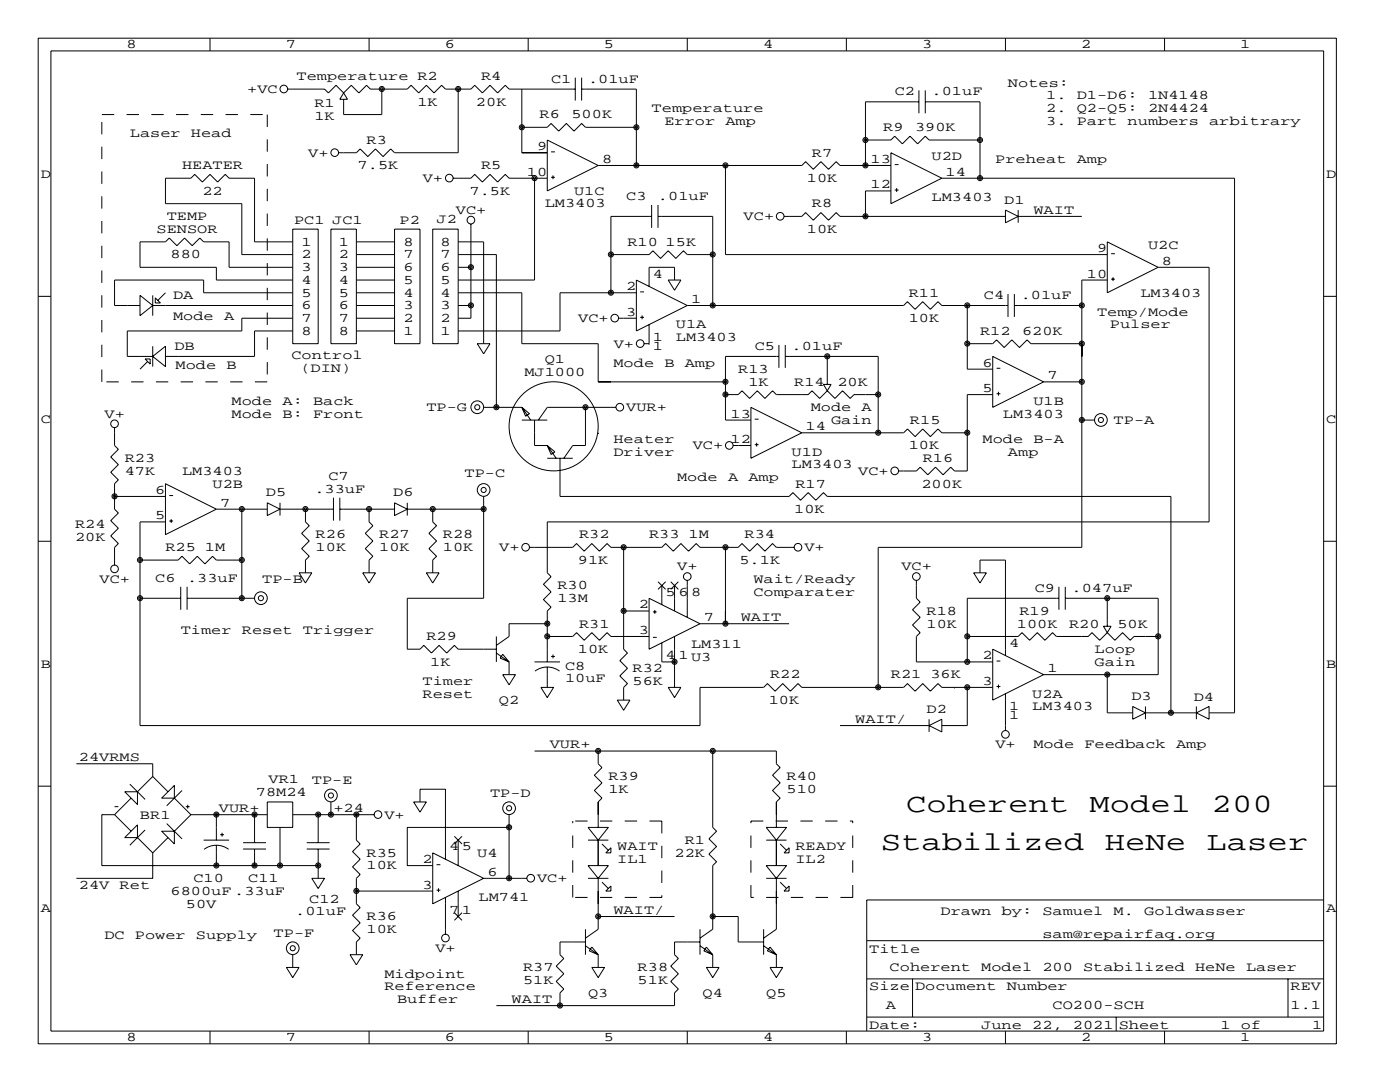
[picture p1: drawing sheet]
<svg xmlns="http://www.w3.org/2000/svg" width="279mm" height="216mm" viewBox="0 0 279 216" stroke-linecap="round" stroke-linejoin="round" font-family="sans-serif">
<g fill="none" stroke="#000" stroke-width=".2">
<path d="M7.6 7.6h259.1v200.7h-259.1zM10.2 10.2h254v195.5h-254zM41.9 7.6v2.6M57.4 17.8h7.4l.7 .7 1.6-1.5 1.5 1.5M68.6 18.5l.7 1.3h-1.5zM73.7 7.6v2.6M76.2 17.8v5.1h-7.6v-3.1M91.4 17.8h.1M91.4 17.8v12.7h-12.7l-.7-.8-1.5 1.5-1.6-1.5-1.5 1.5-1.5-1.5-.8 .8h-3.5M104.1 17.8v12.7h5.1M105.4 7.6v2.6M114.8 17.8h-13.2l-.8-.8-1.5 1.5-1.5-1.5-1.5 1.5-1.6-1.5-.7 .8h-5.1l-.8-.8-1.5 1.5-1.5-1.5-1.5 1.5-1.6-1.5-.7 .8h-7.4l-.7-.8-1.6 1.5-1.5-1.5-1.5 1.5"/>
<path d="M114.8 15.5v4.6M116.1 17.8h10.9v15.2M116.1 15.5v4.6M137.2 7.6v2.6M168.9 7.6v2.6M183.4 18v4.6M184.7 18v4.6M200.7 7.6v2.6M232.4 7.6v2.6M90.4 35.6h3.6l.7-.8 1.6 1.5 1.5-1.5 1.5 1.5 1.5-1.5 .8 .8h7.6M104.1 25.4h5.1l.8-.8 1.5 1.6 1.5-1.6 1.6 1.6 1.5-1.6 .7 .8h10.2M106.7 35.6v20.3h-15.3"/>
<path d="M109.2 27.9l10.2 5.1-10.2 5.1zM110 35.4h.7M110 30.3h.7M110.4 35v.8M119.4 33h40.6l.8-.7 1.5 1.5 1.5-1.5 1.6 1.5 1.5-1.5 .7 .7h10.2M144.8 33v17.8h76.2M172.7 27.9h5.1l.8-.7 1.5 1.5 1.5-1.5 1.5 1.5 1.6-1.5 .7 .7h10.2M177.8 30.5l10.2 5.1-10.2 5zM177.8 38.1h-5.1v5.1M178.6 37.9h.7M178.6 32.8h.7M178.9 37.5v.8"/>
<path d="M183.4 20.3h-10.7v12.7M184.7 20.3h10.9v15.3M188 35.6h58.4v106.6h-5.1M7.6 59.1h2.6M27.9 58.9l2.6 2.1-2.6 2zM30.5 58.9v4.1M31 59.4l1 1.1h-1zM33 58.4l-1.5 1.5M58.4 58.4h-17.8v-2.5h-17.7v5.1h5M58.4 53.3h-12.7v-5h-5.1l-.7-.8-1.5 1.5-1.6-1.5-1.5 1.5-1.5-1.5-.8 .8h-5.1v5h15.3v2.6h15.2M58.4 45.7h5.1v22.9h-5.1zM58.4 48.3h-7.6v-12.7h-5.1l-.7-.8-1.6 1.5-1.5-1.5-1.5 1.5-1.5-1.5-.8 .8h-5.1v5h15.3v10.2h10.1"/>
<path d="M66 45.7h5.1v22.9h-5.1zM71.1 55.9h7.6M71.1 50.8h7.6M71.1 53.3h7.6M71.1 58.4h7.6M71.1 48.3h7.6M78.7 45.7h5.1v22.9h-5.1zM86.4 45.7h5v22.9h-5zM91.4 58.4h12.7v10.2h15.3v7.6h25.4M91.4 50.8h7.7v30.5M91.4 53.3h2.6M91.4 48.3h5.1v20.3"/>
<path d="M94 44.7v18.8h-2.6M121.9 50.8h7.6l.8-.8 1.5 1.6 1.5-1.6 1.6 1.6 1.5-1.6 .8 .8h5M127 55.9l10.2 5.1-10.2 5zM127 58.4h-15.2v7.6h-20.4M127.8 58.2h.7M130 43.2h-8.1v15.2M130 40.9v4.6M131.3 43.2h10.9v17.8M131.3 40.9v4.6M133.3 55.9h2.6l-1.3 2zM134.6 55.9v-2.6h-5.1v3.8M156.5 43.2h3.5l.8-.8 1.5 1.5 1.5-1.5 1.6 1.5 1.5-1.5 .7 .8h33.1"/>
<path d="M172.7 43.2h.1M200.7 41.9l2.5 1.3-2.5 1.2zM201.2 58.7v4.5M202.4 58.7v4.5M203.2 41.9v2.5M203.2 43.2h12.7M221 48.3l10.1 5-10.1 5.1zM221 55.9h-5.1v53.3h-40.6v28M221.7 55.7h.8M221.7 50.6h.8M222.1 55.3v.8M231.1 53.3h10.2v50.8h-132.1v10.2l.8 .8-1.5 1.5 1.5 1.5-1.5 1.5 1.5 1.6-.8 .7v10.2"/>
<path d="M264.2 59.1h2.5M29 71.6h1v1zM29.5 72.1l-1.6 1.6M30.5 61h27.9M30.5 69.1v4.1M30.5 71.1l2.5-2v4.1zM58.4 63.5h-10.1v2.5h-22.9v5.1h5.1M58.4 66h-7.6v5.1h-17.8M71.1 61h7.6M71.1 63.5h7.6M71.1 66h7.6M91.4 61h2.6"/>
<path d="M95.2 68.6h2.6l-1.3 2zM123.4 63.5h3.6M127.8 63.3h.7M128.1 62.9v.8M128.5 68.6h1M129.5 68.6h.1M129.5 64.8v3.8M137.2 61h43.1l.8-.8 1.5 1.5 1.5-1.5 1.6 1.5 1.5-1.5 .8 .8h13.2M144.8 78.7h.1M155.4 71.1h-10.6v12.7h5.1M155.4 68.8v4.6M156.7 71.1h18.6v15.3"/>
<path d="M156.7 68.8v4.6M164.3 76.7h1.6l-.8 1.3zM165.1 78l-1.5 1.5-1.5-1.5-.8 .7h-6.4l-.7-.7-1.5 1.5-1.6-1.5-1.5 1.5-1.5-1.5-.8 .7h-2.5M165.1 78l1.5 1.5 1.5-1.5 1.6 1.5 .7-.8h4.9M165.1 71.1v5.6M193 61h.1M193 68.6h5.1l.8-.8 1.5 1.5 1.5-1.5 1.6 1.5 1.5-1.5 .7 .8h10.2M193 61v12.7h5.1M198.1 78.7h-5.1v15.3h-2.5l-.8-.8-1.5 1.5-1.5-1.5-1.5 1.5-1.6-1.5-.7 .8h-3.6M198.1 71.1l10.2 5.1-10.2 5.1zM198.9 78.6h.7M198.9 73.5h.7"/>
<path d="M199.3 78.2v.7M202.4 61h13.5M208.3 76.2h7.6M215.9 61h.1M22.9 85.3v3.6l.7 .8-1.5 1.5 1.5 1.5-1.5 1.5 1.5 1.6-.7 .7v5.1l.7 .8-1.5 1.5 1.5 1.5-1.5 1.5 1.5 1.6-.7 .7v3.6M22.9 99.1h10.1M33 96.5l10.2 5.1-10.2 5.1zM33.8 98.9h.7M66.5 99.3v4.6M67.8 99.3v4.6M96.5 81.3h7.6M96.5 99.1v20.3h-15.2v10.1h2.5l.8-.7 1.5 1.5 1.5-1.5 1.6 1.5 1.5-1.5 .7 .7h7.7"/>
<path d="M104.1 83.8h5.1M104.1 81.3l1.8 2.5M104.1 81.3l1.6 1.2-.8 .6zM106.7 83.8v5.1h2.5M109.2 91.4h5.1M109.2 88.9l1.8 2.5M109.2 88.9l1.5 1.3-.7 .5zM111.8 91.4v7.7h45.7l.7-.8 1.6 1.5 1.5-1.5 1.5 1.5 1.5-1.5 .8 .8h68.6v43.1M116.8 81.3v7.6h-2.5l-1.8 2.5M119.4 86.4h.1M122.9 81.3h-13.7l-1.8 2.5M146.3 88.9h3.6"/>
<path d="M149.9 81.3l10.1 5.1-10.1 5zM150.6 88.7h.8M150.6 83.6h.8M151 88.3v.8M160 86.4h20.3l.8-.8 1.5 1.5 1.5-1.5 1.6 1.5 1.5-1.5 .8 .8h5M215.9 83.8h2.5M7.6 108h2.6M27.9 119.4h8.2M27.9 111.8h7.7l.7-.8 1.5 1.5 1.6-1.5 1.5 1.5 1.5-1.5 .8 .8h5.1M33 104.1h-5.1v40.7h111.8v-7.6h12.7l.8-.8 1.5 1.5 1.5-1.5 1.5 1.5 1.6-1.5 .7 .8h20.3l.8-.8 1.5 1.5 1.5-1.5 1.6 1.5 1.5-1.5 .8 .8h10.1M33.8 104h.7M34.2 103.6v.7"/>
<path d="M36.1 117.1v4.6M37.3 119.4h13.5M37.3 117.1v4.6M43.2 101.6h10.1M48.3 101.6v17.8M53.3 100.3l2.6 1.3-2.6 1.3zM55.9 101.6h10.6M55.9 100.3v2.6M59.7 114.3h2.5l-1.2 2zM61 101.6v2.5l.7 .8-1.5 1.5 1.5 1.5-1.5 1.6 1.5 1.5-.7 .8v2.5M67.8 101.6h10.9M72.4 114.3h2.5l-1.2 2z"/>
<path d="M73.7 101.6v2.5l.7 .8-1.5 1.5 1.5 1.5-1.5 1.6 1.5 1.5-.7 .8v2.5M78.7 100.3l2.6 1.3-2.6 1.3zM81.3 101.6h15.2M81.3 100.3v2.6M85.1 114.3h2.5l-1.2 2zM86.4 101.6v2.5l.7 .8-1.5 1.5 1.5 1.5-1.5 1.6 1.5 1.5-.7 .8v2.5M96.5 101.6h.1M105.7 109.2h8.6l.8-.7 1.5 1.5 1.5-1.5 1.5 1.5 1.6-1.5 .7 .7h10.2l.7-.7 1.6 1.5 1.5-1.5 1.5 1.5 1.5-1.5 .8 .7h7.6l.8-.7 1.5 1.5 1.5-1.5 1.6 1.5 1.5-1.5 .7 .7h3.6M124.5 109.2v20.3l.7 .8-1.5 1.5 1.5 1.5-1.5 1.6 1.5 1.5-.7 .8v2.5M129.5 119.4l10.2 5.1-10.2 5zM131.3 116.1l1.5 1.5M132.1 116.8v3.8"/>
<path d="M132.8 116.1l-1.5 1.5M133.9 116.1l1.5 1.5M134.6 116.8v5.1M135.4 116.1l-1.5 1.5M137.2 115.8v7.4M144.8 109.2v15.3M182.9 115.8v3.6l.7 .7-1.5 1.6 1.5 1.5-1.5 1.5 1.5 1.5-.7 .8v5.1h15.2M194.3 114.3h2.5l-1.2 2zM195.6 114.3v-2.5h5.1v19M211.3 119.4h-18.3v12.7M211.3 117.1v4.6M212.6 119.4h18.5v15.2h-22.8"/>
<path d="M212.6 117.1v4.6M221 119.4v5.6M264.2 108h2.5M99.1 127v5.1M99.1 130.3l2.5 1.8M100.3 134.6h2.6l-1.3 2.1zM100.3 130.6l1.3 1.5-1.8-.8zM101.6 132.1v2.5M106.7 132.1h5.1M106.8 133.9a4.1 4.1 0 0 1 4.9 0M107.9 137.2h2.6l-1.3 2zM109.2 127h5.1l.8-.8 1.5 1.6 1.5-1.6 1.5 1.6 1.6-1.6 .7 .8h7.6"/>
<path d="M109.2 133.1v4.1M109.2 124.5h-7.6v2.5l-2.5 1.8M110 131h.7M110.4 130.6v.8M123.2 139.7h2.5l-1.2 2zM124.5 121.9h5M130.3 122.1h.8M130.3 127.2h.8M130.7 121.7v.8M132.1 128.3v3.8h2.5M133.3 137.2h2.6l-1.3 2zM134.6 127v10.2"/>
<path d="M139.7 124.5h17.8M190.5 137.2h.1M193 137.2v7.6h-5M198.1 129.5l10.2 5.1-10.2 5.1zM198.9 137h.7M198.9 131.9h.7M199.3 136.6v.8M200.7 138.4v7.4M220.2 125h1.5l-.7 1.2zM221 134.6v7.6h5.1M221 126.2l-1.5 1.6-1.6-1.6-.7 .8h-6.4l-.7-.8-1.6 1.6-1.5-1.6-1.5 1.6-1.5-1.6-.8 .8h-10.2M221 126.2l1.5 1.6 1.5-1.6 1.6 1.6 .7-.8h4.8"/>
<path d="M7.6 156.9h2.6M15.2 152.4h15.3v2.5M24.9 158h2.5v2.5zM25.9 156.5l3.1 3M26.2 159.3l-3.3 3.3M30.5 154.9l-3.1 3.1M30.5 154.9l3 3.1M34.8 156.7v2.6h-2.5zM34.8 159.3l3.3 3.3M36.3 157.7l-3 3.1M106.7 149.9h48.2v2.5l.8 .8-1.5 1.5 1.5 1.5-1.5 1.5 1.5 1.6-.8 .7v5.1M119.4 149.9v2.5l.7 .8-1.5 1.5 1.5 1.5-1.5 1.5 1.5 1.6-.7 .7v5.1"/>
<path d="M142.2 149.9v15.2l.8 .8-1.5 1.5 1.5 1.5-1.5 1.5 1.5 1.6-.8 .7v12.7l-2.5 1.8M167.6 144.8h17.8M185.4 144.8l2.6-1.3v2.5zM185.4 143.5v2.5M226.1 141l2.5 1.2-2.5 1.3zM228.6 141v2.5M228.6 142.2h10.2M238.8 142.2l2.5-1.2v2.5zM238.8 141v2.5M264.2 156.9h2.5M22.9 162.6l3.3 3.3M22.9 161h.7"/>
<path d="M22.9 162.6h-2.6v10.1h43.2M27.4 164.6v2.5h-2.5zM27.4 167.1l3.1 3.1M29 165.6l-3.1 3.1M30.5 170.2v5.1h-15.3M32.3 165.9h2.5v2.5zM33.3 164.3l3 3.1M33.5 167.1l-3 3.1M37.1 161h.7M37.5 160.6v.7M38.1 162.6l-3.3 3.3M38.1 162.6h15.2"/>
<path d="M40.6 167.6h5.1M40.7 169.5a4.1 4.1 0 0 1 4.9 0M43.2 162.6v5M43.2 168.7v4M43.9 166.5h.8M44.3 166.2v.7M48.5 169.4h4.6M48.5 168.1h4.6M50.8 162.6v5.5M50.8 169.4v3.3M53.3 160h5.1v5.1h-5.1zM55.9 165.1v7.6"/>
<path d="M58.4 162.6h16.3M61.2 169.4h4.6M61.2 168.1h4.6M62.2 175.3h2.6l-1.3 2zM63.5 162.6v5.5M63.5 169.4v5.9M66 160v2.6M71.1 162.6v5l.8 .8-1.5 1.5 1.5 1.5-1.5 1.6 1.5 1.5-.8 .8v5l.8 .8-1.5 1.5 1.5 1.5-1.5 1.6 1.5 1.5-.8 .8v2.5M71.1 177.8h15.3M82.5 160h2.6l-1.3 2.1zM83.8 160v-2.5h5.1v13.9M86.4 170.2l10.1 5.1-10.1 5z"/>
<path d="M87.1 177.6h.8M87.1 172.5h.8M87.5 177.2v.8M88.9 179.1v7.3M90.7 166.9l1.5 1.5M91.4 167.6v5.1M91.4 177.8v5.1M92.2 166.9l-1.5 1.5M96.5 175.3h8.7M101.6 165.1h-20.3v7.6h5.1M101.6 162.6v12.7M117.3 175.3h4.1"/>
<path d="M117.3 165.1h4.1l-2 2.5zM117.3 167.6h4.1M117.3 172.7h4.1l-2 2.6zM119.4 167.6v5.1M119.4 175.3v10.1l-2.6 1.8M120.1 176l1.3 1.3M120.1 168.4l1.3 1.3M121.9 169.2v1h-1zM121.9 176.8v1h-1zM152.9 175.3h4.1M152.9 165.1h4.1l-2.1 2.5zM152.9 167.6h4.1"/>
<path d="M152.9 172.7h4.1l-2.1 2.6zM154.9 175.3v10.1l-2.5 1.8M154.9 167.6v5.1M155.7 176l1.3 1.3M155.7 168.4l1.3 1.3M156.5 170.2l1-1v1zM157.5 176.8v1h-1zM264.2 179.6h-91.2v26.1M57.1 193h2.6l-1.3 2.1zM58.4 190.5v2.5M69.8 190.5h2.6l-1.3 2zM90.7 182.1l1.5 1.5"/>
<path d="M92.2 182.1l-1.5 1.5M116.8 188h-5v2.5l.7 .8-1.5 1.5 1.5 1.5-1.5 1.5 1.5 1.6-.7 .7v2.6M116.8 185.4v5.1M116.8 188.7l2.6 1.8M118.1 193h2.5l-1.2 2.1zM118.1 189l1.3 1.5-1.8-.8zM119.4 190.5v2.5M119.4 182.9h15.2M139.7 188h-5.1v2.5l.8 .8-1.5 1.5 1.5 1.5-1.5 1.5 1.5 1.6-.8 .7v2.6h-35.5M139.7 185.4v5.1M139.7 188.7l2.5 1.8M141 193h2.5l-1.3 2.1z"/>
<path d="M141 189l1.2 1.5-1.7-.8zM142.2 182.9h.1M142.2 182.9h5.1v5.1h5.1M142.2 190.5v2.5M152.4 185.4v5.1M152.4 188.7l2.5 1.8M153.7 193h2.5l-1.3 2.1zM153.7 189l1.2 1.5-1.7-.8zM154.9 190.5v2.5M173 195.3h91.2M173 187.7h91.2M182.1 195.3v7.6"/>
<path d="M257 195.3v7.6M41.9 205.7v2.6M73.7 205.7v2.6M105.4 205.7v2.6M137.2 205.7v2.6M168.9 205.7v2.6M173 202.9h91.2M200.7 205.7v2.6M222.8 202.9v2.8M232.4 205.7v2.6"/>
<circle cx="56.6" cy="17.8" r=".76"/>
<circle cx="76.2" cy="17.8" r=".51"/>
<circle cx="76.2" cy="17.8" r=".25"/>
<circle cx="91.4" cy="17.8" r=".51"/>
<circle cx="91.4" cy="17.8" r=".25"/>
<circle cx="66.8" cy="30.5" r=".76"/>
<circle cx="89.7" cy="35.5" r=".76"/>
<circle cx="104.1" cy="25.4" r=".51"/>
<circle cx="104.1" cy="25.4" r=".25"/>
<circle cx="106.7" cy="35.5" r=".51"/>
<circle cx="106.7" cy="35.5" r=".25"/>
<circle cx="127" cy="25.4" r=".51"/>
<circle cx="127" cy="33" r=".51"/>
<circle cx="127" cy="25.4" r=".25"/>
<circle cx="127" cy="33" r=".25"/>
<circle cx="144.8" cy="33" r=".51"/>
<circle cx="144.8" cy="33" r=".25"/>
<circle cx="172.7" cy="33" r=".51"/>
<circle cx="172.7" cy="27.9" r=".51"/>
<circle cx="172.7" cy="33" r=".25"/>
<circle cx="172.7" cy="27.9" r=".25"/>
<circle cx="195.6" cy="35.5" r=".51"/>
<circle cx="195.6" cy="27.9" r=".51"/>
<circle cx="195.6" cy="35.5" r=".25"/>
<circle cx="195.6" cy="27.9" r=".25"/>
<circle cx="94" cy="53.3" r=".51"/>
<circle cx="94" cy="43.9" r=".76"/>
<circle cx="94" cy="53.3" r=".25"/>
<circle cx="121.9" cy="50.8" r=".51"/>
<circle cx="121.9" cy="58.4" r=".51"/>
<circle cx="121.9" cy="50.8" r=".25"/>
<circle cx="121.9" cy="58.4" r=".25"/>
<circle cx="142.2" cy="50.8" r=".51"/>
<circle cx="142.2" cy="50.8" r=".25"/>
<circle cx="155.7" cy="43.2" r=".76"/>
<circle cx="172.7" cy="43.2" r=".51"/>
<circle cx="172.7" cy="43.2" r=".25"/>
<circle cx="94" cy="60.9" r=".51"/>
<circle cx="94" cy="60.9" r=".25"/>
<circle cx="122.7" cy="63.5" r=".76"/>
<circle cx="127.8" cy="68.6" r=".76"/>
<circle cx="142.2" cy="60.9" r=".51"/>
<circle cx="142.2" cy="60.9" r=".25"/>
<circle cx="144.8" cy="76.2" r=".51"/>
<circle cx="144.8" cy="78.7" r=".51"/>
<circle cx="144.8" cy="78.7" r=".25"/>
<circle cx="144.8" cy="76.2" r=".25"/>
<circle cx="165.1" cy="71.1" r=".51"/>
<circle cx="165.1" cy="71.1" r=".25"/>
<circle cx="175.3" cy="78.7" r=".51"/>
<circle cx="175.3" cy="78.7" r=".25"/>
<circle cx="193" cy="68.6" r=".51"/>
<circle cx="193" cy="60.9" r=".51"/>
<circle cx="193" cy="68.6" r=".25"/>
<circle cx="193" cy="60.9" r=".25"/>
<circle cx="215.9" cy="68.6" r=".51"/>
<circle cx="215.9" cy="76.2" r=".51"/>
<circle cx="215.9" cy="60.9" r=".51"/>
<circle cx="215.9" cy="76.2" r=".25"/>
<circle cx="215.9" cy="68.6" r=".25"/>
<circle cx="215.9" cy="60.9" r=".25"/>
<circle cx="22.9" cy="99" r=".51"/>
<circle cx="22.9" cy="84.6" r=".76"/>
<circle cx="22.9" cy="99" r=".25"/>
<circle cx="95.2" cy="81.3" r="1.27"/>
<circle cx="95.2" cy="81.3" r=".51"/>
<circle cx="96.5" cy="97.8" r="1.27"/>
<circle cx="96.5" cy="97.8" r=".51"/>
<circle cx="99.1" cy="81.3" r=".51"/>
<circle cx="99.1" cy="81.3" r=".25"/>
<circle cx="110.5" cy="85.1" r="8.9"/>
<circle cx="116.8" cy="81.3" r=".51"/>
<circle cx="116.8" cy="81.3" r=".25"/>
<circle cx="123.7" cy="81.3" r=".76"/>
<circle cx="145.5" cy="88.9" r=".76"/>
<circle cx="175.3" cy="86.3" r=".51"/>
<circle cx="175.3" cy="86.3" r=".25"/>
<circle cx="178.6" cy="94" r=".76"/>
<circle cx="193" cy="86.3" r=".51"/>
<circle cx="193" cy="86.3" r=".25"/>
<circle cx="215.9" cy="83.8" r=".51"/>
<circle cx="215.9" cy="83.8" r=".25"/>
<circle cx="219.7" cy="83.8" r=".51"/>
<circle cx="219.7" cy="83.8" r="1.27"/>
<circle cx="22.9" cy="113.5" r=".76"/>
<circle cx="27.9" cy="111.7" r=".51"/>
<circle cx="27.9" cy="119.4" r=".51"/>
<circle cx="27.9" cy="111.7" r=".25"/>
<circle cx="27.9" cy="119.4" r=".25"/>
<circle cx="48.3" cy="111.7" r=".51"/>
<circle cx="48.3" cy="119.4" r=".51"/>
<circle cx="48.3" cy="101.6" r=".51"/>
<circle cx="48.3" cy="111.7" r=".25"/>
<circle cx="48.3" cy="101.6" r=".25"/>
<circle cx="48.3" cy="119.4" r=".25"/>
<circle cx="52.1" cy="119.4" r="1.27"/>
<circle cx="52.1" cy="119.4" r=".51"/>
<circle cx="61" cy="101.6" r=".51"/>
<circle cx="61" cy="101.6" r=".25"/>
<circle cx="73.7" cy="101.6" r=".51"/>
<circle cx="73.7" cy="101.6" r=".25"/>
<circle cx="86.4" cy="101.6" r=".51"/>
<circle cx="86.4" cy="101.6" r=".25"/>
<circle cx="96.5" cy="101.6" r=".51"/>
<circle cx="96.5" cy="101.6" r=".25"/>
<circle cx="104.9" cy="109.2" r=".76"/>
<circle cx="124.5" cy="109.2" r=".51"/>
<circle cx="124.5" cy="109.2" r=".25"/>
<circle cx="137.2" cy="115" r=".76"/>
<circle cx="144.8" cy="109.2" r=".51"/>
<circle cx="144.8" cy="109.2" r=".25"/>
<circle cx="159.3" cy="109.2" r=".76"/>
<circle cx="182.9" cy="115" r=".76"/>
<circle cx="221" cy="119.4" r=".51"/>
<circle cx="221" cy="119.4" r=".25"/>
<circle cx="109.2" cy="127" r=".51"/>
<circle cx="109.2" cy="124.4" r=".51"/>
<circle cx="109.2" cy="124.4" r=".25"/>
<circle cx="109.2" cy="127" r=".25"/>
<circle cx="124.5" cy="121.9" r=".51"/>
<circle cx="124.5" cy="121.9" r=".25"/>
<circle cx="134.6" cy="132.1" r=".51"/>
<circle cx="134.6" cy="132.1" r=".25"/>
<circle cx="144.8" cy="124.4" r=".51"/>
<circle cx="144.8" cy="124.4" r=".25"/>
<circle cx="175.3" cy="137.1" r=".51"/>
<circle cx="175.3" cy="137.1" r=".25"/>
<circle cx="193" cy="127" r=".51"/>
<circle cx="193" cy="132.1" r=".51"/>
<circle cx="193" cy="137.1" r=".51"/>
<circle cx="193" cy="132.1" r=".25"/>
<circle cx="193" cy="127" r=".25"/>
<circle cx="193" cy="137.1" r=".25"/>
<circle cx="221" cy="134.6" r=".51"/>
<circle cx="221" cy="134.6" r=".25"/>
<circle cx="231.1" cy="127" r=".51"/>
<circle cx="231.1" cy="127" r=".25"/>
<circle cx="66" cy="158.7" r="1.27"/>
<circle cx="66" cy="158.7" r=".51"/>
<circle cx="119.4" cy="149.8" r=".51"/>
<circle cx="119.4" cy="149.8" r=".25"/>
<circle cx="142.2" cy="149.8" r=".51"/>
<circle cx="142.2" cy="149.8" r=".25"/>
<circle cx="200.7" cy="146.5" r=".76"/>
<circle cx="233.7" cy="142.2" r=".51"/>
<circle cx="233.7" cy="142.2" r=".25"/>
<circle cx="43.2" cy="172.7" r=".51"/>
<circle cx="43.2" cy="162.5" r=".51"/>
<circle cx="43.2" cy="162.5" r=".25"/>
<circle cx="43.2" cy="172.7" r=".25"/>
<circle cx="50.8" cy="162.5" r=".51"/>
<circle cx="50.8" cy="172.7" r=".51"/>
<circle cx="50.8" cy="162.5" r=".25"/>
<circle cx="50.8" cy="172.7" r=".25"/>
<circle cx="55.9" cy="172.7" r=".51"/>
<circle cx="55.9" cy="172.7" r=".25"/>
<circle cx="63.5" cy="162.5" r=".51"/>
<circle cx="63.5" cy="172.7" r=".51"/>
<circle cx="63.5" cy="162.5" r=".25"/>
<circle cx="63.5" cy="172.7" r=".25"/>
<circle cx="66" cy="162.5" r=".51"/>
<circle cx="66" cy="162.5" r=".25"/>
<circle cx="71.1" cy="162.5" r=".51"/>
<circle cx="71.1" cy="177.8" r=".51"/>
<circle cx="71.1" cy="162.5" r=".25"/>
<circle cx="71.1" cy="177.8" r=".25"/>
<circle cx="75.4" cy="162.5" r=".76"/>
<circle cx="101.6" cy="161.3" r="1.27"/>
<circle cx="101.6" cy="165.1" r=".51"/>
<circle cx="101.6" cy="175.2" r=".51"/>
<circle cx="101.6" cy="161.3" r=".51"/>
<circle cx="101.6" cy="175.2" r=".25"/>
<circle cx="101.6" cy="165.1" r=".25"/>
<circle cx="105.9" cy="175.2" r=".76"/>
<circle cx="58.4" cy="189.2" r="1.27"/>
<circle cx="58.4" cy="189.2" r=".51"/>
<circle cx="88.9" cy="187.2" r=".76"/>
<circle cx="119.4" cy="182.9" r=".51"/>
<circle cx="119.4" cy="182.9" r=".25"/>
<circle cx="142.2" cy="182.9" r=".51"/>
<circle cx="142.2" cy="182.9" r=".25"/>
<circle cx="111.8" cy="200.6" r=".51"/>
<circle cx="111.8" cy="200.6" r=".25"/>
</g>
<path d="M20.3 22.9h33M53.3 22.9v53.3M20.3 76.2v-53.3M53.3 76.2h-33M114.3 179.1v-15.3M132.1 163.8h-17.8M132.1 163.8v15.3M132.1 179.1h-17.8M149.9 163.8h20.3M149.9 179.1v-15.3M170.2 179.1v-15.3M170.2 179.1h-20.3" fill="none" stroke="#000" stroke-width=".2" stroke-dasharray="2.5" stroke-linecap="butt"/>
<g font-size="5.3">
<text x="180.8" y="162.1">Coherent</text>
<text x="217.4" y="162.1">Model</text>
<text x="241.8" y="162.1">200</text>
<text x="175.8" y="169.7">Stabilized</text>
<text x="220.5" y="169.7">HeNe</text>
<text x="240.8" y="169.7">Laser</text>
</g>
<g font-size="2.6">
<text x="25.3" y="9.7">8</text>
<text x="57" y="9.7">7</text>
<text x="88.8" y="9.7">6</text>
<text x="120.5" y="9.7">5</text>
<text x="152.3" y="9.7">4</text>
<text x="184" y="9.7">3</text>
<text x="215.8" y="9.7">2</text>
<text x="247.5" y="9.7">1</text>
<text x="59.2" y="16">Temperature R2</text>
<text x="96" y="16">R4</text>
<text x="110" y="16.5">C1</text>
<text x="117.3" y="16.5">.01uF</text>
<text x="201.2" y="17.3">Notes:</text>
<text x="49.4" y="18.5">+VC</text>
<text x="62.7" y="21.3">R1</text>
<text x="62.7" y="23.9">1K</text>
<text x="83.3" y="21.1">1K</text>
<text x="95" y="21.1">20K</text>
<text x="107.7" y="23.6">R6</text>
<text x="114" y="23.6">500K</text>
<text x="130" y="22.4">Temperature</text>
<text x="178.6" y="19">C2</text>
<text x="185.9" y="19">.01uF</text>
<text x="208.8" y="19.8">1.</text>
<text x="208.8" y="22.4">2.</text>
<text x="214.9" y="19.8">D1-D6:</text>
<text x="214.9" y="22.4">Q2-Q5:</text>
<text x="229.1" y="19.8">1N4148</text>
<text x="229.1" y="22.4">2N4424</text>
<text x="25.9" y="27.4">Laser</text>
<text x="38.1" y="27.4">Head</text>
<text x="73.2" y="28.7">R3</text>
<text x="107.2" y="30">9</text>
<text x="132.6" y="24.9">Error</text>
<text x="144.8" y="24.9">Amp</text>
<text x="176.3" y="26.2">R9</text>
<text x="182.6" y="26.2">390K</text>
<text x="208.8" y="24.9">3.</text>
<text x="214.9" y="24.9">Part</text>
<text x="225" y="24.9">numbers</text>
<text x="241.3" y="24.9">arbitrary</text>
<text x="8.1" y="35.5">D</text>
<text x="36.3" y="33.8">HEATER</text>
<text x="61.5" y="31.2">V+</text>
<text x="71.4" y="33.8">7.5K</text>
<text x="96" y="33.8">R5</text>
<text x="105.2" y="35.1">10</text>
<text x="120.1" y="32.5">8</text>
<text x="162.1" y="31.2">R7</text>
<text x="173.7" y="32.5">13</text>
<text x="185.9" y="32">U2D</text>
<text x="188.7" y="35.1">14</text>
<text x="198.6" y="32.5">Preheat</text>
<text x="214.9" y="32.5">Amp</text>
<text x="264.7" y="35.5">D</text>
<text x="40.4" y="38.9">22</text>
<text x="84.4" y="36.3">V+</text>
<text x="93.7" y="38.9">7.5K</text>
<text x="108.7" y="41.4">LM3403</text>
<text x="114.6" y="38.9">U1C</text>
<text x="125" y="39.9">C3</text>
<text x="131.3" y="39.9">.01uF</text>
<text x="161" y="36.3">10K</text>
<text x="162.1" y="41.4">R8</text>
<text x="173.7" y="37.6">12</text>
<text x="185.9" y="40.1">LM3403</text>
<text x="200.4" y="40.6">D1</text>
<text x="31.2" y="46.5">SENSOR</text>
<text x="33.3" y="43.9">TEMP</text>
<text x="58.7" y="44.7">PC1 JC1</text>
<text x="79.8" y="44.7">P2</text>
<text x="87.1" y="44.4">J2</text>
<text x="91" y="42.7">VC+</text>
<text x="148.4" y="43.9">VC+</text>
<text x="161" y="46.5">10K</text>
<text x="206.2" y="42.7">WAIT</text>
<text x="34" y="51.6">880</text>
<text x="60.2" y="49">1</text>
<text x="60.2" y="51.6">2</text>
<text x="67.6" y="49">1</text>
<text x="67.6" y="51.6">2</text>
<text x="80.5" y="51.6">7</text>
<text x="80.5" y="49">8</text>
<text x="87.9" y="51.6">7</text>
<text x="87.9" y="49">8</text>
<text x="125.2" y="49">R10 15K</text>
<text x="218.9" y="50.3">9</text>
<text x="229.1" y="49.8">U2C</text>
<text x="231.9" y="52.8">8</text>
<text x="34.5" y="59.7">DA</text>
<text x="60.2" y="54.1">3</text>
<text x="60.2" y="56.6">4</text>
<text x="60.2" y="59.2">5</text>
<text x="67.6" y="54.1">3</text>
<text x="67.6" y="56.6">4</text>
<text x="67.6" y="59.2">5</text>
<text x="80.5" y="59.2">4</text>
<text x="80.5" y="56.6">5</text>
<text x="80.5" y="54.1">6</text>
<text x="87.9" y="59.2">4</text>
<text x="87.9" y="56.6">5</text>
<text x="87.9" y="54.1">6</text>
<text x="125" y="57.9">2</text>
<text x="130.3" y="55.4">4</text>
<text x="181.4" y="59.2">R11</text>
<text x="196.3" y="59.7">C4</text>
<text x="203.7" y="59.7">.01uF</text>
<text x="216.9" y="55.4">10</text>
<text x="227.6" y="59.2">LM3403</text>
<text x="34.5" y="63.8">Mode</text>
<text x="44.7" y="63.8">A</text>
<text x="60.2" y="61.7">6</text>
<text x="60.2" y="64.3">7</text>
<text x="67.6" y="61.7">6</text>
<text x="67.6" y="64.3">7</text>
<text x="80.5" y="64.3">2</text>
<text x="80.5" y="61.7">3</text>
<text x="87.9" y="64.3">2</text>
<text x="87.9" y="61.7">3</text>
<text x="115.4" y="64.3">VC+</text>
<text x="125" y="63">3</text>
<text x="134.9" y="65.5">U1A</text>
<text x="137.9" y="60.5">1</text>
<text x="181.4" y="64.3">10K</text>
<text x="218.9" y="63">Temp/Mode</text>
<text x="221.5" y="65.5">Pulser</text>
<text x="34.8" y="69.8">DB</text>
<text x="58.2" y="71.6">Control</text>
<text x="60.2" y="66.8">8</text>
<text x="67.6" y="66.8">8</text>
<text x="80.5" y="66.8">1</text>
<text x="87.9" y="66.8">1</text>
<text x="122.5" y="69.3">V+</text>
<text x="130.3" y="68.1">1</text>
<text x="130.3" y="69.8">1</text>
<text x="134.9" y="68.1">LM3403</text>
<text x="150.6" y="69.8">C5</text>
<text x="158" y="69.8">.01uF</text>
<text x="195.6" y="66.8">R12</text>
<text x="204" y="66.8">620K</text>
<text x="35.1" y="73.7">Mode</text>
<text x="45.2" y="73.7">B</text>
<text x="59.9" y="74.2">(DIN)</text>
<text x="104.6" y="74.9">MJ1000</text>
<text x="108.7" y="72.4">Q1</text>
<text x="122.4" y="73.2">Mode</text>
<text x="132.6" y="73.2">B</text>
<text x="136.7" y="73.2">Amp</text>
<text x="147.3" y="74.4">R13</text>
<text x="149.4" y="77">1K</text>
<text x="158.5" y="77">R14</text>
<text x="167.1" y="77">20K</text>
<text x="196.1" y="73.2">6</text>
<text x="209" y="75.7">7</text>
<text x="20.9" y="83.3">V+</text>
<text x="46.2" y="83.3">Mode</text>
<text x="46.2" y="80.8">Mode</text>
<text x="56.4" y="83.3">B:</text>
<text x="56.4" y="80.8">A:</text>
<text x="62.5" y="83.3">Front</text>
<text x="62.5" y="80.8">Back</text>
<text x="85.1" y="82">TP-G</text>
<text x="125" y="82">VUR+</text>
<text x="145.8" y="83.3">13</text>
<text x="161.8" y="82">Mode</text>
<text x="172" y="82">A</text>
<text x="196.1" y="78.2">5</text>
<text x="200.2" y="83.3">LM3403</text>
<text x="206.2" y="80.8">U1B</text>
<text x="8.1" y="84.3">C</text>
<text x="122.4" y="88.4">Heater</text>
<text x="138.3" y="89.7">VC+</text>
<text x="145.8" y="88.4">12</text>
<text x="160.8" y="85.9">14</text>
<text x="165.9" y="84.6">Gain</text>
<text x="181.4" y="89.7">10K</text>
<text x="181.6" y="84.6">R15</text>
<text x="196.1" y="88.4">Mode</text>
<text x="206.2" y="88.4">B-A</text>
<text x="222.2" y="84.6">TP-A</text>
<text x="264.7" y="84.3">C</text>
<text x="24.9" y="92.2">R23</text>
<text x="24.9" y="94.7">47K</text>
<text x="36.3" y="94.7">LM3403</text>
<text x="65.5" y="95.8">C7</text>
<text x="92.7" y="95.2">TP-C</text>
<text x="122.4" y="90.9">Driver</text>
<text x="158" y="90.9">U1D</text>
<text x="158" y="93.5">LM3403</text>
<text x="171.3" y="94.7">VC+</text>
<text x="184.1" y="92.2">R16</text>
<text x="201.2" y="90.9">Amp</text>
<text x="31" y="98.6">6</text>
<text x="42.4" y="97.3">U2B</text>
<text x="43.9" y="101.1">7</text>
<text x="53.1" y="99.1">D5</text>
<text x="62.7" y="98.3">.33uF</text>
<text x="78.5" y="99.1">D6</text>
<text x="135.1" y="96">Mode</text>
<text x="145.3" y="96">A</text>
<text x="149.4" y="96">Amp</text>
<text x="158.7" y="97.3">R17</text>
<text x="183.9" y="97.3">200K</text>
<text x="15" y="105.4">R24</text>
<text x="15" y="107.9">20K</text>
<text x="31" y="103.6">5</text>
<text x="63" y="107.4">R26</text>
<text x="75.7" y="107.4">R27</text>
<text x="88.4" y="107.4">R28</text>
<text x="115.6" y="107.4">R32</text>
<text x="129.5" y="107.4">R33 1M</text>
<text x="148.6" y="107.4">R34</text>
<text x="158.5" y="102.4">10K</text>
<text x="33" y="110">R25 1M</text>
<text x="63" y="110">10K</text>
<text x="75.7" y="110">10K</text>
<text x="88.4" y="110">10K</text>
<text x="99.6" y="110">V+</text>
<text x="115.3" y="112.5">91K</text>
<text x="135.2" y="113.8">V+</text>
<text x="147.6" y="112.5">5.1K</text>
<text x="160.5" y="110">V+</text>
<text x="179.9" y="113.8">VC+</text>
<text x="19.9" y="116.3">VC+</text>
<text x="31" y="116.1">C6</text>
<text x="37.3" y="116.1">.33uF</text>
<text x="52.3" y="116.3">TP-B</text>
<text x="111.3" y="117.6">R30</text>
<text x="132.8" y="118.9">5 6</text>
<text x="137.9" y="118.9">8</text>
<text x="150.4" y="116.3">Wait/Ready</text>
<text x="150.4" y="118.9">Comparater</text>
<text x="206.5" y="118.1">C9</text>
<text x="213.9" y="118.1">.047uF</text>
<text x="111.3" y="120.1">13M</text>
<text x="115.6" y="125.2">R31</text>
<text x="127.5" y="121.4">2</text>
<text x="140.5" y="124">7</text>
<text x="147.8" y="124">WAIT</text>
<text x="184.9" y="122.7">R18</text>
<text x="184.9" y="125.2">10K</text>
<text x="202.9" y="125.2">100K</text>
<text x="203.5" y="122.7">R19</text>
<text x="213.4" y="125.2">R20</text>
<text x="223" y="125.2">50K</text>
<text x="36.1" y="126.5">Timer</text>
<text x="48.3" y="126.5">Reset</text>
<text x="60.5" y="126.5">Trigger</text>
<text x="85.1" y="127.8">R29</text>
<text x="115.3" y="130.3">10K</text>
<text x="127.5" y="126.5">3</text>
<text x="132.8" y="131.6">4 1 U3</text>
<text x="137.9" y="129.3">LM311</text>
<text x="196.1" y="131.6">2</text>
<text x="201.4" y="129">4</text>
<text x="218.4" y="130.3">Loop</text>
<text x="8.1" y="133.2">B</text>
<text x="84.3" y="136.7">Timer</text>
<text x="85.9" y="132.8">1K</text>
<text x="112.8" y="133.6">C8</text>
<text x="112.8" y="136.1">10uF</text>
<text x="126.2" y="134.1">R32</text>
<text x="126.2" y="136.7">56K</text>
<text x="153.7" y="135.4">R22</text>
<text x="177.8" y="135.4">R21 36K</text>
<text x="196.1" y="136.7">3</text>
<text x="209" y="134.1">1</text>
<text x="218.4" y="132.8">Gain</text>
<text x="264.7" y="133.2">B</text>
<text x="84.3" y="139.2">Reset</text>
<text x="99.6" y="140.5">Q2</text>
<text x="153.4" y="140.5">10K</text>
<text x="184.9" y="142.2">D2</text>
<text x="201.4" y="141.7">1</text>
<text x="201.4" y="143.5">1</text>
<text x="206" y="139.2">U2A</text>
<text x="206" y="141.7">LM3403</text>
<text x="225.8" y="139.7">D3</text>
<text x="238.3" y="140">D4</text>
<text x="109.7" y="149.4">VUR+</text>
<text x="170.7" y="144.3">WAIT/</text>
<text x="198.7" y="149.4">V+</text>
<text x="206.2" y="149.4">Mode</text>
<text x="216.4" y="149.4">Feedback</text>
<text x="234.7" y="149.4">Amp</text>
<text x="15.7" y="151.9">24VRMS</text>
<text x="121.4" y="155.7">R39</text>
<text x="157" y="155.7">R40</text>
<text x="51.1" y="158.7">78M24</text>
<text x="53.6" y="156.2">VR1</text>
<text x="62.2" y="156.5">TP-E</text>
<text x="97.8" y="159">TP-D</text>
<text x="121.4" y="158.2">1K</text>
<text x="157" y="158.2">510</text>
<text x="27.9" y="163.3">BR1</text>
<text x="43.7" y="162.1">VUR+</text>
<text x="66.5" y="162.1">+24</text>
<text x="76.7" y="163.3">V+</text>
<text x="73.2" y="170.9">R35</text>
<text x="73.2" y="173.5">10K</text>
<text x="84.3" y="172.2">2</text>
<text x="89.7" y="169.7">4 5</text>
<text x="95.2" y="170.9">U4</text>
<text x="123.2" y="172.2">IL1</text>
<text x="123.2" y="169.7">WAIT</text>
<text x="134.6" y="170.9">22K</text>
<text x="136.7" y="168.4">R1</text>
<text x="158.7" y="172.2">IL2</text>
<text x="158.7" y="169.7">READY</text>
<text x="15.7" y="177.3">24V</text>
<text x="23.9" y="177.3">Ret</text>
<text x="34" y="178.6">6800uF .33uF</text>
<text x="38.6" y="176">C10</text>
<text x="49.5" y="176">C11</text>
<text x="84.3" y="177.3">3</text>
<text x="95.5" y="179.8">LM741</text>
<text x="97.3" y="174.8">6</text>
<text x="107.2" y="176">VC+</text>
<text x="8.1" y="182.1">A</text>
<text x="37.1" y="181.1">50V</text>
<text x="58.9" y="182.6">.01uF</text>
<text x="61.7" y="180.1">C12</text>
<text x="73.2" y="183.6">R36</text>
<text x="89.7" y="182.4">7 1</text>
<text x="122.4" y="182.4">WAIT/</text>
<text x="187.7" y="182.6">Drawn</text>
<text x="199.9" y="182.6">by:</text>
<text x="208" y="182.6">Samuel</text>
<text x="222.2" y="182.6">M.</text>
<text x="228.3" y="182.6">Goldwasser</text>
<text x="264.7" y="182.1">A</text>
<text x="20.8" y="187.5">DC</text>
<text x="26.9" y="187.5">Power</text>
<text x="39.1" y="187.5">Supply</text>
<text x="54.6" y="186.9">TP-F</text>
<text x="73.2" y="186.2">10K</text>
<text x="86.9" y="190">V+</text>
<text x="173.5" y="190.2">Title</text>
<text x="208" y="187.2">sam@repairfaq.org</text>
<text x="76.7" y="195.1">Midpoint</text>
<text x="76.7" y="197.6">Reference</text>
<text x="104.4" y="193.8">R37</text>
<text x="104.4" y="196.3">51K</text>
<text x="127.3" y="193.8">R38</text>
<text x="127.3" y="196.3">51K</text>
<text x="173.5" y="197.6">Size Document</text>
<text x="177.5" y="193.8">Coherent</text>
<text x="195.8" y="193.8">Model</text>
<text x="200.9" y="197.6">Number</text>
<text x="208" y="193.8">200</text>
<text x="216.2" y="193.8">Stabilized</text>
<text x="238.5" y="193.8">HeNe</text>
<text x="248.7" y="193.8">Laser</text>
<text x="257.6" y="197.6">REV</text>
<text x="79.2" y="200.2">Buffer</text>
<text x="102.1" y="200.2">WAIT</text>
<text x="117.3" y="198.9">Q3</text>
<text x="140.2" y="198.9">Q4</text>
<text x="152.9" y="198.9">Q5</text>
<text x="176.8" y="201.4">A</text>
<text x="210.1" y="201.4">CO200-SCH</text>
<text x="257.6" y="201.4">1.1</text>
<text x="25.3" y="207.8">8</text>
<text x="57" y="207.8">7</text>
<text x="88.8" y="207.8">6</text>
<text x="120.5" y="207.8">5</text>
<text x="152.3" y="207.8">4</text>
<text x="173.5" y="205.2">Date:</text>
<text x="184" y="207.8">3</text>
<text x="195.8" y="205.2">June</text>
<text x="206" y="205.2">22,</text>
<text x="214.1" y="205.2">2021 Sheet</text>
<text x="215.8" y="207.8">2</text>
<text x="243.6" y="205.2">1</text>
<text x="247.5" y="207.8">1</text>
<text x="247.7" y="205.2">of</text>
<text x="261.9" y="205.2">1</text>
</g>
</svg>
